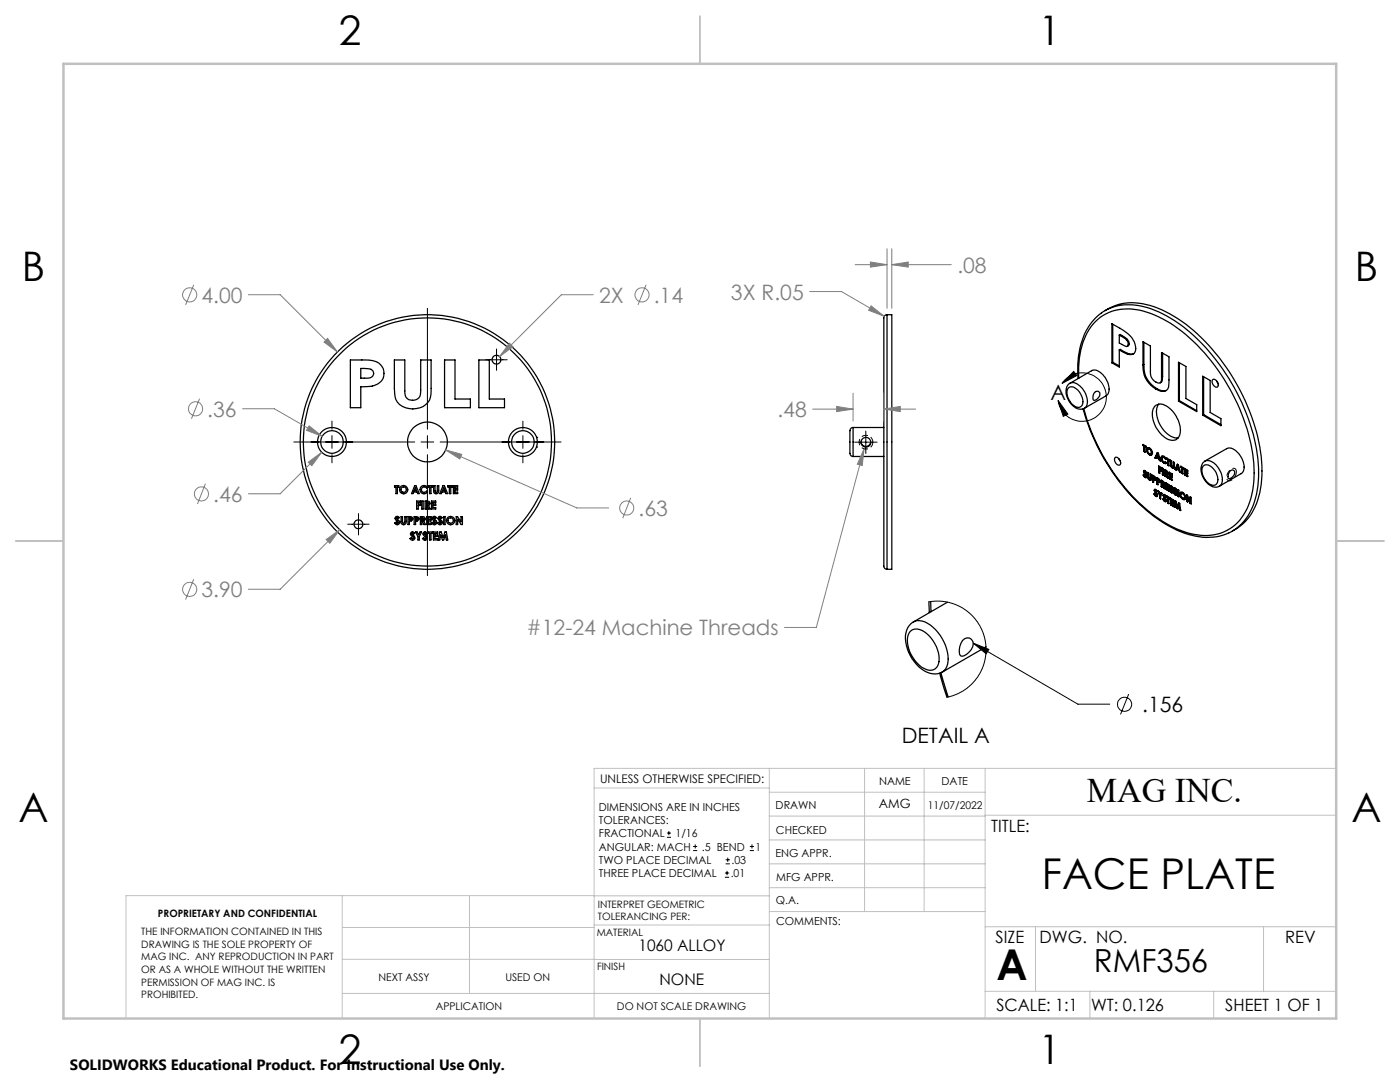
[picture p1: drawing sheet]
<svg xmlns="http://www.w3.org/2000/svg" width="279mm" height="216mm" viewBox="0 0 279 216" stroke-linecap="round" stroke-linejoin="round" font-family="sans-serif">
<g fill="none" stroke="#000" stroke-width=".25">
<path d="M69.9 71.8h3.1a3.4 3.4 0 0 1 3.5 1.8 2.55 2.55 0 0 1-2.2 3.4l-2.3 .2v4.2h-2.1zM72 73.5l1.3 .1a.98 .98 0 0 1 1.2 .8 .98 .98 0 0 1-1 1.1h-1.5zM78.7 71.8h2.1v6.2a1.63 1.63 0 0 0 1.7 1.9 1.63 1.63 0 0 0 1.5-2.1v-6h2v5.7a3.4 3.4 0 0 1-3.6 4.1 3.3 3.3 0 0 1-3.7-3.5zM88.7 71.8h2.1v7.8h3.1v1.8h-5.2zM95.6 71.8h2v7.8h3.1v1.8h-5.1zM177 62.8a.74 .74 0 0 0-.6 1v49.2a.6 .6 0 0 0 .6 .6M177 62.8h1v50.8h-1M177 62.8v50.8M213.2 77.4a1.3 1.3 0 0 1 1.9 .5 2.73 2.73 0 0 1 .7 3.1 1.3 1.3 0 0 1-1.9-.4 2.75 2.75 0 0 1-.7-3.2zM213.5 76.5a2.36 2.36 0 0 0-.3 3.3 2.55 2.55 0 0 0 3.2 1.7M213.5 76.5l4.3-2.5a2.1 2.1 0 0 1 2.5 1 3.5 3.5 0 0 1 .8 3.7l-4.7 2.8M213.5 76.5a2.26 2.26 0 0 1 2.7 1.3 3.1 3.1 0 0 1 .4 3.6l-.2 .1"/>
<path d="M215.1 75.5a16.4 16.4 0 0 1 2.7-11.2 9.5 9.5 0 0 1 10.3-3.1 26.4 26.4 0 0 1 13.2 8.9 40.5 40.5 0 0 1 9.9 23.3 15.3 15.3 0 0 1-3.3 11.1l-1.3 1.1M215.3 75.5a14.8 14.8 0 0 1 3.3-11.3 9.7 9.7 0 0 1 10.3-1.9 28.2 28.2 0 0 1 12.9 9.8 39 39 0 0 1 8.5 21.4 14.5 14.5 0 0 1-3.4 10.8 9.5 9.5 0 0 1-9.5 2.1 27.4 27.4 0 0 1-13.6-10 41.2 41.2 0 0 1-7.5-14.9M218.4 78.3a.63 .63 0 0 1 1 0 .63 .63 0 0 1-.1 .9l-.5 .5-.5 .2-.2-.7zM220.5 62a10.7 10.7 0 0 1 9.8-.8 31.1 31.1 0 0 1 14.4 12 38.6 38.6 0 0 1 7.1 20.8 13.9 13.9 0 0 1-3.8 10.5l-1.4 1.1M222.1 72.3l1.3 .7M222.1 64.7v7.6M222.1 72.3l-.2 .1M223.4 69.8l1.6 .9M223.4 69.8l.2-.1 1.6 .9M223.4 66.9v1.5l1.5 .7 .3-.4M223.4 69.8v3.4l-1.5-.8M223.4 66.9l.2-.2 .4 .3"/>
<path d="M223.4 66.9l.4 .2M223.8 67.1l1 .7M224 67l1 .7M224 67l-.2 .1M224.8 67.8l.4 .9M225 70.7a1.16 1.16 0 0 0 1.4-.2 1.16 1.16 0 0 0 .2-1.4 4.6 4.6 0 0 0-2.6-3.3l-2.1-1.2v7.8M225 67.7l.4 .9M225 67.7l-.2 .1M225.2 70.6h1M225.2 70.6l-.2 .1M225.4 68.6l-.1 .2-.3 .3M225.4 68.6l-.2 .1"/>
<path d="M228.1 72.8v-4.6l1.5 .8v5.1a2.03 2.03 0 0 0 1.9 2.3l.3-.4v-.8M228.1 72.8a4.9 4.9 0 0 0 2.6 4.8M228.3 72.7a4.9 4.9 0 0 0 2.6 4.8M228.3 68.3v4.4M228.3 72.7l-.2 .1M230.9 77.5a2.12 2.12 0 0 0 1.8 .4M230.9 77.5l-.2 .1M231.8 75.2v-4.9l1.5 .9v5.1a1.63 1.63 0 0 1-.7 1.7 2.12 2.12 0 0 1-1.9-.4M232 75.1v.5a.66 .66 0 0 1-.4 .8M232 70.4v4.7M232 75.1l-.2 .1M235.2 72.3l1.5 .8v6.4l2.1 1.3v1.3l-3.6-2.1z"/>
<path d="M235.4 79.9l3.4 2.1M235.4 72.4v7.5M235.4 79.9l-.2 .1M240 75.1l1.5 .8v6.4l2.2 1.2v1.4l-3.7-2.1zM240.2 75.2v7.5M242 75.8a.89 .89 0 0 1 1.1 1 .44 .44 0 0 1-.3 .5 .44 .44 0 0 1-.5-.3l-.4-.7zM242.8 76l.3 .5M78.7 96.9h.9v.3h-.3v1.3h-.3v-1.3h-.3zM82.8 96.9h.2l.7 1.6h-.3l-.2-.3h-.7l-.1 .3h-.3zM82.9 97.3l.2 .6h-.4zM83.1 100h.8v.3h-.4v.3h.4v.3h-.4v.7h-.4zM84.1 97l.7-.1 .5 .3-.2 .2a.56 .56 0 0 0-.8-.1 .56 .56 0 0 0 0 .8 .56 .56 0 0 0 .8-.1l.2 .2a.85 .85 0 0 1-1.2 .1 .85 .85 0 0 1 0-1.3z"/>
<path d="M84.2 100h.3v1.6h-.3zM84.8 100h.4a.48 .48 0 0 1 .6 .2 .48 .48 0 0 1-.3 .7l.4 .7h-.4l-.3-.7h-.1v.7h-.3zM85.4 96.9h.9v.3h-.3v1.3h-.3v-1.3h-.3zM86.1 100h.9v.3h-.6v.3h.6v.3h-.6v.4h.6v.3h-.9zM86.5 96.9h.3l.1 1.3 .4-.2v-1.1h.3v1a.53 .53 0 0 1-.6 .6 .53 .53 0 0 1-.5-.6zM88.4 96.9h.3l.6 1.6h-.3l-.1-.3h-.7l-.1 .3h-.3zM88.5 97.3l.3 .6h-.5zM89.4 96.9h.8v.3h-.2v1.3h-.3v-1.3h-.3zM90.5 96.9h.8v.3h-.5v.3h.5v.3h-.5v.4h.5v.3h-.8zM107.1 89.2h.1M107.1 87.3h.1M170.3 85.3a.84 .84 0 0 0-.7 1.1v1.1a7.8 7.8 0 0 0 .2 3.4l.5 .2"/>
<path d="M170.3 85.3v5.8M170.3 85.3h6.1M170.3 91.1h6.1M171.9 88.3a.96 .96 0 0 0 .9 .8 .96 .96 0 0 0 .9-.8M216.1 81.6a40.3 40.3 0 0 0 15.7 22.5 16 16 0 0 0 11 3l1.9-.5 1.9-1M222.5 91.4a.83 .83 0 0 1 1.1 .8 .49 .49 0 0 1-.3 .7 .49 .49 0 0 1-.6-.5l-.3-.5zM223.3 91.5l.3 .5M228.1 88.9v-.2l.6 .3v.3l-.2-.2M228.1 88.9l.2 .1M228.1 88.9h.1M228.1 88.9l.3 .1M228.1 88.7v.2"/>
<path d="M228.2 94.8l.3 .4M228.2 94.1l.3 .6M228.2 94.1l.1-.2h.2l.3 .4M228.2 94.1h.1M228.3 93.9l-.1 .2M228.3 89v1.1M228.4 90.1l.1 .1M228.4 89v1.1M228.4 89h-.1M228.4 90.1h-.1M228.4 94.1h.1M228.5 94.1h.1"/>
<path d="M228.5 94.7l.1 .3M228.5 94.1l-.1 .1a.96 .96 0 0 1 .3 1.1l-.2-.1M228.5 94.1l.2 .3M228.5 95.2h.1M228.5 94.1l.2 .2M228.5 95.2l.3 .1M228.5 94.7l.2 .3M228.5 89.1v1.1l-.2-.1M228.5 89.1l.2 .1M228.5 94.7h.1M228.6 95h-.1l-.2-.2h-.2l.4 .4M228.7 95h-.1"/>
<path d="M228.7 94.3v.1M228.8 89.7l.1-.2a.85 .85 0 0 1 .9 .2 .85 .85 0 0 1 .1 1l-.1 .1h-.4M228.8 89.7l.2 .5 .4 .6M228.8 94.3l-.1 .1M228.8 94.3h-.1M228.8 89.7l.2 .5 .4 .5M228.8 89.7h.1M229 89.4l-.2 .3M229.1 95l.1 .5 .2 .3M229.1 89.6h.3M229.4 89.6l.4 .7M229.4 89.6h-.2a.5 .5 0 0 0-.1 .6 .5 .5 0 0 0 .7 .2v-.1"/>
<path d="M229.4 89.6h.1M229.4 95.8h.1M229.4 90.7l.4 .1M229.4 95.8h.3M229.4 90.7v.1M229.6 95.4v-.9l.2 .2v1l-.4 .1M229.6 95.4v.2l-.3-.2-.1-1-.1-.1v1.1l.3 .4M229.6 95.4l-.1 .2M229.6 95.4h.1M229.8 90.3h.1M229.8 90.3l-.1 .3M230 96.1l.2 .1"/>
<path d="M230.2 95.7l.3 .1M230.2 95.7v.5l-.2-.1v-1.3l.6 .4 .1 .5-.2 .1M230.2 95.2v.2l.3 .1M230.2 95.2h.1M230.3 95.2l.1 .1M230.3 95.2l.2 .1M230.3 98.5l.4 .5M230.3 95.2h.1M230.4 97.8l.2 .7M230.4 97.8l.2-.2 .4 .4M230.4 97.8h.1M230.4 81.1a1.86 1.86 0 0 1 2.7 .1 5.6 5.6 0 0 1 2.3 5.7 1.76 1.76 0 0 1-3 .4 5.8 5.8 0 0 1-2.3-5.7z"/>
<path d="M230.4 97.8l.3 .6M230.4 95.3l.1 .2M230.5 95.3v.1M230.5 97.6l-.1 .2M230.5 95.8h.1M230.5 95.3h-.1M230.5 91.4l.5-1.1 .2 .1 .4 1.6-.2-.1M230.5 95.4v.1M230.5 91.3l.3 .1M230.5 91.3v.1M230.6 97.9h.1M230.6 98.5l.2 .2"/>
<path d="M230.6 97.9v.1a1.05 1.05 0 0 1 .3 1.1l-.2-.1M230.6 97.9l.2 .2M230.6 95.7l-.1 .1M230.7 97.9l.2 .2M230.7 99h.2M230.7 98.4l.1 .3M230.7 99h.1M230.7 98.4l-.1 .1M230.8 98.7l-.2 .1-.1-.3-.2 .1 .4 .4M230.8 98.7h.1M230.8 98.7v.1M230.8 91.3l.5 .2"/>
<path d="M230.8 91.3l-.1 .2-.2-.1M230.8 91.3l.6 .2M230.9 98.1h-.1M230.9 96.6l.2 .1M231 98l-.2 .1M231 98l-.1 .1M231 90.3l-.5 1M231.1 90.7l-.2 .4 .3 .2M231.1 90.7l.1 .6M231.1 96.2l.2 .1M231.1 96.2l.3 .1M231.1 95.7v.2l.3 .1"/>
<path d="M231.1 96.2v.5l-.2-.1M231.1 95.7h.1M231.1 98l.4 .8M231.2 95.7l.2 .1M231.2 95.7l.1 .1M231.2 95.7h.1M231.2 80.6a4.5 4.5 0 0 0 .9 5.1 3.6 3.6 0 0 0 3 1.7M231.2 91.3h.1M231.2 94.3h.1M231.3 94.3l.2 .1M231.3 93v1.3M231.3 96.3h.1a.61 .61 0 0 0 .1-.7 .61 .61 0 0 0-.6-.3v1.3"/>
<path d="M231.3 95.8l.1 .2M231.3 91.5l.1 .4M231.3 91.5h.1M231.3 96.3h.1M231.3 95.8h.1M231.4 95.8v.2M231.4 91.5v.4M231.4 96h.1M231.4 96h-.1M231.4 91.9h.1M231.4 99.4l.2 .2M231.4 98.9v.5"/>
<path d="M231.4 91.9l.2 .1M231.5 93.3l.3 .3v-.3l-.6-.3v1.3M231.5 93.3v.3l.3 .2v.3l-.3-.3M231.5 93.8v.6l-.3-.1M231.5 98.8v.6M231.5 93.3l.3 .2M231.5 93.8l.3 .2M231.5 98.8l-.1 .1M231.5 99.4l.1 .1M231.5 99.4h-.1M231.5 96.2l-.1 .1M231.5 98.7l-.2-.6-.2-.1 .3 .9"/>
<path d="M231.7 91.4l.1 .5 .5 .5M231.7 91.4l.1-.3a.69 .69 0 0 1 1 .5M231.7 91.4l.3 .7 .3 .3M231.7 98.3l.3 .2-.4 .5v.6M231.7 98.3l-.2 .4M231.7 91.4h.1M231.9 91l-.2 .4M232 96.2v.2l.2 .2 .1-.2M232 96.7v.5l-.2-.1M232 96.7h.1M232 96.2h.1M232 93.4l.2 .2v1.2l-.2-.1z"/>
<path d="M232 94.7h.1M232 94.7l.2 .1M232.1 91.3h.2M232.1 96.2l.2 .2M232.1 91.2l-.1 .1M232.1 96.7l.2 .7M232.1 99.6l.3 .4M232.1 98.8l.3 .7M232.1 98.8a.27 .27 0 0 1 .4-.1 .27 .27 0 0 1 .1 .4M232.1 98.8h.1M232.2 98.8l.2 .6M232.2 96.8a.48 .48 0 0 0 .2-.5 .48 .48 0 0 0-.4-.3l-.2-.2v1.3"/>
<path d="M232.2 96.8l.3 .7-.2-.1M232.2 96.8h.1M232.3 96.4v.1M232.3 96.4h.1M232.3 98.7l-.1 .1M232.3 96.5l-.1 .1M232.3 97.4h.1M232.3 91.3l-.2-.1a.56 .56 0 0 0-.1 .7 .56 .56 0 0 0 .6 .3M232.3 91.3l.3 .4M232.3 97.4l.2 .1M232.3 99h.1a1.14 1.14 0 0 1 .3 1.1l-.3-.1M232.3 91.3l.4 .4"/>
<path d="M232.3 92.4l.5 .1M232.3 91.3h.1M232.3 92.4h.1M232.4 98.9h.1M232.4 99.5l.2 .3M232.4 96.8h-.1M232.4 98.9l-.1 .1M232.4 98.9l.2 .2M232.4 99.4l.2 .4M232.4 95l.3 .1M232.4 99.4v.1M232.5 95h-.1"/>
<path d="M232.5 95l.2 .1M232.5 93.7v1.3M232.6 99.8h-.2l-.1-.2h-.2l.3 .4M232.6 99.8h.1M232.6 99.1h.1M232.6 92.2l.2 .3-.5-.1M232.6 92.2h.1M232.7 97.6l.6 .4M232.7 94.5v.1M232.7 91.7h-.1M232.7 94.1h.1M232.7 96.3v1.3"/>
<path d="M232.7 97.6h.1M232.7 94.1l.2 .2M232.7 94.1v.2h.2M232.7 94.5v.6M232.7 94.6l.3 .7M232.7 94.5l.3 .8M232.8 91.6l-.2 .1M232.8 91.6l-.1 .1M232.9 99.2h.1M232.9 96.7v.2l.4 .3v.2M232.9 97.2v.3l.4 .3v.2M232.9 91.7v-.3l.6 .4v.2l-.2-.1"/>
<path d="M232.9 99.2v-.2l.6 .3v.3M232.9 91.7l.2 .1M232.9 99.2l.1 .1M232.9 97.2l.4 .2M232.9 96.7l.4 .2M232.9 99.2l.2 .1M232.9 91.4v.3M232.9 94.7a.6 .6 0 0 0 .1-.7 .6 .6 0 0 0-.6-.3v1.3M232.9 94.3v.1M232.9 94.3h.1M232.9 94.7l.3 .7-.2-.1M233 95.3h.1"/>
<path d="M233 95.3l.2 .1M233 99.3v1.1M233 99.3h.1M233.1 91.8v1M233.1 99.3v1.1M233.1 91.8h.1M233.1 92.8h.1M233.1 94.7h-.2M233.1 92.8l.2 .1M233.3 99.4v1.1M233.3 99.4l.2 .2M233.3 99.4l.2 .1"/>
<path d="M233.3 96.9v-.2l-.6-.4v1.3M233.4 95.5h.1M233.4 95.5l.6 .3M233.4 97.1l.3 .6M233.4 97.1l.2-.2 .5 .4M233.4 97.8l.4 .5M233.4 97.1h.1M233.5 97.1l.3 .6M233.5 92l-.2-.1v1.1l-.2-.2M233.5 95l.5 .2M233.5 94.6l.5 .2v-.2l-.6-.4v1.3M233.5 94.6v.2l.5 .2v.3l-.5-.3"/>
<path d="M233.5 95v.4l.5 .2v.2l-.6-.3M233.5 94.6l.5 .2M233.6 96.9l-.1 .2M233.6 92.6l.2 .6 .2 .2M233.6 99.4v1.3M233.7 97.7l.2 .3M233.7 97.1v.1M233.7 97.1l.1 .1M233.8 97.2l-.1 .1a1.14 1.14 0 0 1 .3 1.1l-.2-.1M233.8 97.2l.1 .2M233.8 97.7l.1 .3M233.8 97.2h.1"/>
<path d="M233.8 97.7h-.1M233.8 98.3h.1M233.8 98.3h.2M233.8 99.8l.4 .2v-.2l-.6-.4v1.3M233.8 99.8v.2l.4 .2v.3l-.4-.3M233.8 99.8l.4 .1M233.9 98l-.1 .1-.2-.3h-.2l.4 .5M233.9 98v.1M233.9 98h.1M233.9 97.4h.1M234 93.4h.3M234 93.4h.1"/>
<path d="M234.1 97.3l-.2 .1M234.2 93v-.8l.2 .1v1l-.4 .1M234.2 93l-.1 .2-.2-.2-.1-1-.2-.1 .1 1.1 .3 .4M234.2 93l-.1 .2M234.2 98.2l.4 .5M234.2 97.5l.3 .7M234.2 97.5l.2-.1h.2l.2 .4M234.2 97.5h.1M234.3 97.5l.3 .6M234.4 97.4l-.1 .1M234.5 97.6h.1M234.5 98.2l.2 .3"/>
<path d="M234.5 93.7l.5-1.1 .2 .1 .4 1.6-.2-.1M234.5 99.9l.2 .1 .3 1.1M234.5 99.9l-.2 1.2M234.5 93.7h.1M234.5 99.9l-.1 1.2M234.6 97.6l-.1 .1a1.14 1.14 0 0 1 .3 1.1l-.2-.1M234.6 97.6l.1 .3M234.6 97.6l.1 .2M234.6 98.7l.2 .1M234.6 98.1l.1 .4M234.6 97.6h.1M234.6 98.7h.1"/>
<path d="M234.6 93.7l.1 .1M234.6 98.1l-.1 .1M234.7 98.5h-.2l-.1-.3-.2 .1 .4 .4M234.7 98.5h.1M234.7 97.8v.1M234.8 93.6l-.1 .2-.2-.1M234.8 93.6l.5 .3M234.8 93.6l.5 .2M234.8 97.8l-.1 .1M234.8 97.8h-.1M235.1 97.7l.2 .1v1.3l-.2-.1zM235.1 93l.1 .6"/>
<path d="M235.1 93l-.2 .4 .3 .2M235.1 99l.2 .1M235.1 97.7v1.3M235.1 99h.1M235.3 93.9l.1 .3M235.3 93.8l.1 .4M235.3 93.8v.1M235.4 94.2h.1M235.4 94.2l.2 .1M235.5 98.6v-.2a.62 .62 0 0 1 1 .4 .56 .56 0 0 1-.2 .9l-.3-.1M235.5 98.6l.1 .5 .4 .5M235.5 98.6l.1 .5 .5 .5"/>
<path d="M235.5 98.6h.1M235.7 98.2l-.2 .4M235.7 93.3v-.3l.6 .4v.2l-.2-.1M235.7 93.3l.2 .1M235.7 93.2l.2 .2M235.7 93.1v.1M235.7 93.2v.1M235.8 98.5h.3M235.9 94.4l.2 .1M235.9 93.4v1M235.9 93.4h.1M235.9 94.4h.1"/>
<path d="M236 98.5l.4 .7M236 98.5l-.1-.1a.55 .55 0 0 0-.2 .7 .55 .55 0 0 0 .6 .3l.1-.2M236.1 93.5h.1M236.1 99.6h.4M236.1 98.5l.4 .6M236.1 93.5v1M236.1 93.5l.2 .1M236.1 98.5h-.1M236.1 99.6h-.1M236.3 99.4h.1M236.4 94.8h.1M236.5 99.1l-.2 .3"/>
<path d="M236.5 99.1l-.1 .1M236.6 94.3h.1M236.6 93.8l.4 .3v-.3l-.6-.3v1.3M236.6 94.3v.4l.4 .2v.2l-.6-.3M236.6 94.3l.4 .2M237 94l-.4-.2v.3l.4 .2v.2l-.4-.2M237 99.3v.9l-.2-.2M237 99.3l.6 1.1M237 99.3h.1M237.5 100h.1M237.5 100v-.9l.2 .2v1.2l-.2-.1M237.5 100l-.5-1.2-.2-.1v1.3"/>
<path d="M240.1 93a1.45 1.45 0 0 1 2.2 .7 2.34 2.34 0 0 1 .3 3 1.85 1.85 0 0 1-2.3-1.3 2.27 2.27 0 0 1-.2-2.4zM240.2 82.7l3.5 2M240.2 82.7l-.2 .1M240.5 92l4.3-2.5a2.13 2.13 0 0 1 2.5 1.1 3.5 3.5 0 0 1 .7 3.6l-4.7 2.8M240.5 92a2.26 2.26 0 0 0-.5 3 3.1 3.1 0 0 0 2.9 2.2l.4-.2M240.5 92a2.63 2.63 0 0 1 2.8 1.7 2.8 2.8 0 0 1 .2 3.2l-.2 .1M245.5 94a.55 .55 0 0 1 .8-.1 .55 .55 0 0 1 0 .8l-.6 .7-.6 .1 .1-1zM79 103.1l.4-.1 .3 .3-.2 .2-.3-.2v.2a.8 .8 0 0 1 .4 1.1l-.2 .1a.52 .52 0 0 1-.6-.3l.2-.2 .2 .2 .2-.1-.5-.7zM80 103.1h.3v1.1a.25 .25 0 0 0 .3 .2 .25 .25 0 0 0 .2-.3v-1h.3v.9a.53 .53 0 0 1-.5 .7 .53 .53 0 0 1-.6-.7zM81.4 103.1a.69 .69 0 0 1 1 .4l-.3 .5h-.4v.7h-.3zM81.7 103.4h.3l.1 .2-.4 .1zM82.1 106.2h.4l.3 .2-.3 .2-.2-.2-.1 .2a.82 .82 0 0 1 .4 1.1l-.4 .1-.4-.3 .3-.2 .2 .2 .2-.1-.5-.7z"/>
<path d="M82.7 103.1a.6 .6 0 0 1 .6 0 .6 .6 0 0 1 .3 .6l-.3 .3h-.4v.7h-.2zM82.9 103.4l.4 .1a.22 .22 0 0 1-.1 .2 .22 .22 0 0 1-.3 0zM82.9 106.2h.4l.2 .5 .3-.5h.3l-.4 .9v.6h-.3v-.6zM83.9 103.1h.5l.4 .2v.4l-.2 .2 .3 .8h-.3l-.4-.7v.7h-.3zM84.2 103.4h.3l.1 .2-.4 .1zM84.6 106.2h.4l.3 .2-.2 .2-.3-.2-.1 .2a.82 .82 0 0 1 .4 1.1l-.1 .1a.52 .52 0 0 1-.7-.3l.3-.2 .2 .2 .2-.1-.5-.7zM85.1 100.3h.4v.2l-.4 .1zM85.2 103.1h.8v.3h-.6v.3h.6v.3h-.6v.4h.6v.3h-.8zM85.4 106.2h.9v.2h-.3v1.3h-.3v-1.3h-.3zM86.4 103.1l.4-.1 .3 .3-.2 .2-.3-.2v.2a.8 .8 0 0 1 .4 1.1l-.1 .1a.52 .52 0 0 1-.7-.3l.2-.2 .2 .2 .3-.1-.6-.7zM86.5 106.2h.8v.2h-.5v.4h.5v.2h-.5v.5h.5v.2h-.8zM87.6 103.1l.3-.1 .4 .3-.2 .2-.3-.2-.1 .2a.8 .8 0 0 1 .4 1.1l-.1 .1a.52 .52 0 0 1-.7-.3l.3-.2 .3 .2 .1-.1-.5-.6a.36 .36 0 0 1 .1-.6z"/>
<path d="M87.8 106.2h.3l.3 1.1 .4-1.1h.3l.3 1.5h-.3l-.2-.9-.4 .9h-.2l-.4-.9-.1 .9h-.3zM88.5 103.1h.3v1.6h-.3zM91.1 103.1h.2l.7 1v-1h.3v1.6h-.3l-.7-1.1v1.1h-.2zM232.4 100h.3M232.4 100h.1M233 100.4l.3 .1M233 100.4h.1M233.1 100.4l.2 .1M233.6 100.7l.6 .3M233.6 100.7h.1M233.8 100.2l.4 .2M233.8 100.2v.4l.4 .2v.3l-.6-.4"/>
<path d="M234.3 101.1l.2 .1M234.3 101.1h.1M234.4 101.1l.1 .1M234.6 100.5l-.1 .7M234.6 100.5l.3 .9M234.6 100.5h.1M234.9 101.4h.1M235 101.1l.2-.8 .2 .2 .2 1.4-.2-.2M235.3 100.4l-.3 .7M235.3 100.9l.1 .8M235.3 100.9l-.2 .6-.2-.1M235.4 101.7h.1"/>
<path d="M235.4 101.7l.2 .1M236.9 100h-.1M237.5 100.4h.1M237.6 100.4l.1 .1M246.6 105.6l-.7 .4M181.6 126a2.35 2.35 0 0 1 3.4 .4 6.5 6.5 0 0 1 2.3 6.1 1.76 1.76 0 0 1-2.8 .9 6.6 6.6 0 0 1-3.3-6.6zM182.3 124.1a3.9 3.9 0 0 0-1.4 4.7 7.3 7.3 0 0 0 5.2 5.6 2.75 2.75 0 0 0 1.9-.3M182.3 124.1a3.5 3.5 0 0 1 3.9 1.1 8.3 8.3 0 0 1 2.9 7.4 2.39 2.39 0 0 1-1.1 1.5M185.4 120.1l.1 2.1M185.7 120.1l.1 2M187.5 134.3l1.5 4.8M187.8 134.2l1.4 4.9"/>
<path d="M189.1 120.2l-6.8 3.9M192.1 127.8a1.2 1.2 0 0 1 1.7-.4 1.2 1.2 0 0 1 .3 1.7 2.5 2.5 0 0 1-2.4 1.8 2.92 2.92 0 0 1 .4-3.1zM196.8 129l-8.8 5.1"/>
<circle cx="99.1" cy="71.8" r=".88"/>
<circle cx="66.3" cy="88.2" r="2.89"/>
<circle cx="66.3" cy="88.2" r="2.25"/>
<circle cx="80.5" cy="97.7" r=".84"/>
<circle cx="80.6" cy="97.7" r=".55"/>
<circle cx="85.3" cy="88.2" r="25.4"/>
<circle cx="85.3" cy="88.2" r="24.8"/>
<circle cx="85.3" cy="88.2" r="4"/>
<circle cx="104.4" cy="88.2" r="2.89"/>
<circle cx="104.4" cy="88.2" r="2.25"/>
<circle cx="172.8" cy="88.2" r=".97"/>
<circle cx="71.5" cy="104.6" r=".88"/>
<circle cx="89.9" cy="103.9" r=".84"/>
<circle cx="89.9" cy="103.9" r=".55"/>
</g>
<g fill="none" stroke="#000" stroke-width=".2">
<path d="M85.3 61.5v24.2M96.9 71.8h4.3M99.1 69.6v4.3M211.2 79.9l1.9 2.7-.9 .5zM211.9 76.5a4.8 4.8 0 0 1 7.8-.4 4.8 4.8 0 0 1-1.8 7.5 4.8 4.8 0 0 1-6.7-3.7M214.3 74.1l.6 .8-3 1.6zM58.6 88.2h24.2M66.3 84v1.7M66.3 86.9v2.6M66.3 90.7v1.7M84 88.2h2.6M85.3 86.9v2.6"/>
<path d="M85.3 90.7v24.2M87.8 88.2h24.2M104.4 84v1.7M104.4 86.9v2.6M104.4 90.7v1.7M170.6 88.2h4.4M172.8 86v4.5M69.4 104.6h4.3M71.5 102.5v4.3M185.4 120.1l2.3-.2 1.6 .3 1.9 .6 1.5 .9 1.4 1.2 1.1 1.3 1 2 .5 1.9 .1 2.2-.2 1.4-.6 1.9-.8 1.4-1.3 1.5-1.7 1.4-1.7 .8-1.5 .4M194.2 128.3l3.1 1.3-.5 .9zM194.2 128.3l20.9 12.2h6.4"/>
<path d="M225.2 138.5l-1.6 4.1M133.1 167.1h.8M133.1 166.2h.8M133.5 165.8v.9M138.3 169.7h.8M138.3 168.9h.8M138.7 168.5v.8M144.7 175h.8M144.7 174.2h.8M144.8 172.4h.9M144.8 171.6h.9M145.1 173.8v.8"/>
<path d="M145.2 171.1v.9M149.6 169.7h.9M149.6 168.9h.9M150.1 168.5v.8"/>
<circle cx="224.4" cy="140.5" r="1.42"/>
</g>
<g fill="none" stroke="#808080" stroke-width=".2">
<path d="M38.7 56.8l-1.7 4.1M49.6 58.8h6.3l11.4 11.4M118.4 58.8h-6.4l-12.3 12.4M128.9 56.8l-1.6 4.1M161.6 58.2h6.3l8.6 4.9M170.7 52.8h6.3M173.7 52.3l3.3 .5-3.3 .5zM177 49.6v11.9M178 52.8l3.3-.5v1zM178 49.6v11.9M178 52.8h11.9M39.8 79.6l-1.6 4"/>
<path d="M65.4 67.5l1.9 2.7-2.6-1.9zM101.7 68.5l.7 .7-2.7 2zM170.3 78.5v5.5M173.8 61l2.7 2.1-3.1-1.2zM176.4 78.5v5.5M41 96.5l-1.6 4.1M48.4 81.6h6.4l9.5 5.5M61.5 92.2l2.7-2-2 2.7zM61.7 85l2.6 2.1-3.1-1.2zM64.2 90.2l-8.3 8.3h-6.3M88.9 89.8l3.2 .9-.3 .9zM88.9 89.8l26.2 11.6h6.4"/>
<path d="M125.9 99.3l-1.6 4.1M162.2 81.6h8.1M167 81.1l3.3 .5-3.3 .5zM172.4 89.6l-.3 3.3-1-.3zM172.4 89.6l-9.5 35.6h-6.3M176.4 81.6l3.3-.5v1zM176.4 81.6h6.3M38.7 115.6l-1.7 4M65.1 107.7l2.7-2-2 2.7zM67.8 105.7l-11.9 11.9h-6.3"/>
<circle cx="37.8" cy="58.8" r="1.42"/>
<circle cx="128.1" cy="58.8" r="1.42"/>
<circle cx="39" cy="81.6" r="1.4"/>
<circle cx="40.2" cy="98.6" r="1.42"/>
<circle cx="37.8" cy="117.6" r="1.42"/>
<circle cx="125.1" cy="101.4" r="1.4"/>
</g>
<path d="M174.2 88.2a1.37 1.37 0 0 1-2 1.2 1.37 1.37 0 0 1-.2-2.3 1.37 1.37 0 0 1 2.2 1v.1" fill="none" stroke="#000" stroke-width=".2" stroke-dasharray="1.3 .6" stroke-dashoffset=".1" stroke-linecap="butt"/>
<path d="M246.7 94.1a1.71 1.71 0 0 1-1.6 1.8 1.52 1.52 0 0 1 .6-2.3l.2-.1a.58 .58 0 0 1 .6 0 .58 .58 0 0 1 .2 .6" fill="none" stroke="#000" stroke-width=".2" stroke-dasharray="1.3 .6" stroke-linecap="butt"/>
<g fill="none" stroke="#c0c0c0" stroke-width=".2">
<path d="M118.6 157.2h34.9M153.5 153.3v49.9M153.5 158.1h43.1M172.5 153.3v28.6M184.4 153.3v28.6M196.6 153.3v49.9M266.7 153.3h-148.1v49.9M68.3 178.7v24.5M93.7 178.7v19.5M118.6 178.7h-93.4v24.5M118.6 178.8h35M153.5 167.6h43.1"/>
<path d="M153.5 162.8h43.1M153.5 172.4h43.1M153.5 177.1h43.1M196.6 162.7h70.1M68.3 198.2h85.2M68.3 191.4l85.2 .1M68.3 185.1h50.3M118.6 184.6h35M153.6 181.9h43M196.6 197.8h70.1M196.6 184.9h70.1M206.7 184.9v12.9"/>
<path d="M217.5 197.8v5.4M242.2 197.8v5.4M252.2 184.9v12.9"/>
</g>
<path d="M139.7 3.2v9.5M3.1 107.9h9.6M266.7 107.9h9.5M139.7 203.2v9.6" fill="none" stroke="#c0c0c0" stroke-width=".25"/>
<path d="M12.7 12.7h254v190.5h-254z" fill="none" stroke="#c0c0c0" stroke-width=".5"/>
<path d="M211.2 79.9l1.9 2.7-.9 .5zM214.3 74.1l.6 .8-3 1.6zM194.2 128.3l3.1 1.3-.5 .9z" fill="#000"/>
<path d="M65.4 67.5l-.7 .8 2.6 1.9zM88.9 89.8l2.9 1.8 .3-.9zM101.7 68.5l-2 2.7 2.7-2zM65.1 107.7l.7 .7 2-2.7zM61.5 92.2l.7 .7 2-2.7zM61.7 85l-.5 .9 3.1 1.2zM173.8 61l-.4 .9 3.1 1.2zM176.4 81.6l3.3-.5v1zM167 81.1l3.3 .5-3.3 .5zM178 52.8l3.3-.5v1zM173.7 52.3l3.3 .5-3.3 .5zM172.4 89.6l-1.3 3 1 .3z" fill="#808080"/>
<g font-size="8.5">
<text x="207.9" y="177.5">FACE PLATE</text>
<text x="198.9" y="195.5">A</text>
</g>
<g font-size="8.1">
<text x="67.6" y="8.9">2</text>
<text x="207.3" y="8.9">1</text>
<text x="4.4" y="56.1">B</text>
<text x="270.4" y="56.1">B</text>
<text x="3.7" y="164.1">A</text>
<text x="269.7" y="164.1">A</text>
<text x="67.6" y="212.4">2</text>
<text x="207.3" y="212.4">1</text>
</g>
<text font-size="6.9" x="216.9" y="160.1">MAG INC.</text>
<text font-size="6.3" x="218.3" y="194">RMF356</text>
<g font-size="4.2" fill="#808080">
<text x="145.9" y="59.8">3X R.05</text>
<text x="191.1" y="54.4">.08</text>
<text x="40.2" y="60.4">4.00</text>
<text x="119.6" y="60.4">2X</text>
<text x="130.5" y="60.4">.14</text>
<text x="41.4" y="83.1">.36</text>
<text x="155.1" y="83.2">.48</text>
<text x="42.5" y="100.1">.46</text>
<text x="127.4" y="102.9">.63</text>
<text x="40.2" y="119.1">3.90</text>
<text x="105.1" y="126.8">#12-24 Machine Threads</text>
</g>
<g font-size="4.2">
<text x="209.7" y="79.7">A</text>
<text x="227.9" y="142.1">.156</text>
<text x="180" y="148.2">DETAIL A</text>
</g>
<g font-size="3.4">
<text x="197.8" y="166">TITLE:</text>
<text x="198.7" y="188.1">SIZE</text>
<text x="207.5" y="188.1">DWG. NO.</text>
<text x="256.5" y="188.2">REV</text>
<text x="198.8" y="201.7">SCALE: 1:1</text>
<text x="217.7" y="201.8">WT: 0.126</text>
<text x="244.5" y="201.7">SHEET 1 OF 1</text>
</g>
<g font-size="3.2">
<text x="127.4" y="189.8">1060 ALLOY</text>
<text x="131.6" y="196.6">NONE</text>
</g>
<text font-size="3" x="14" y="213.5">SOLIDWORKS Educational Product. For Instructional Use Only.</text>
<text font-size="2.5" x="175.4" y="161.3">AMG</text>
<text font-size="2.4" x="119.8" y="156.2">UNLESS OTHERWISE SPECIFIED:</text>
<g font-size="2.2">
<text x="119.5" y="161.8">DIMENSIONS ARE IN INCHES</text>
<text x="154.8" y="161.4">DRAWN</text>
<text x="175.4" y="156.6">NAME</text>
<text x="187.9" y="156.7">DATE</text>
<text x="119.5" y="164.4">TOLERANCES:</text>
<text x="119.5" y="167.1">FRACTIONAL</text>
<text x="134.8" y="167.1">1/16</text>
<text x="154.9" y="166.3">CHECKED</text>
<text x="119.5" y="172.4">TWO PLACE DECIMAL</text>
<text x="119.5" y="169.7">ANGULAR: MACH</text>
<text x="140.1" y="169.7">.5 BEND</text>
<text x="146" y="172.4">.03</text>
<text x="150.8" y="169.7">1</text>
<text x="154.8" y="171">ENG APPR.</text>
<text x="119.5" y="175">THREE PLACE DECIMAL</text>
<text x="145.8" y="175">.01</text>
<text x="154.9" y="175.7">MFG APPR.</text>
<text x="154.9" y="180.4">Q.A.</text>
<text x="154.9" y="184.6">COMMENTS:</text>
</g>
<g font-size="2.1">
<text x="185.2" y="161.4">11/07/2022</text>
<text x="75.5" y="195.7">NEXT ASSY</text>
<text x="100.9" y="195.7">USED ON</text>
<text x="86.9" y="201.5">APPLICATION</text>
<text x="123.1" y="201.6">DO NOT SCALE DRAWING</text>
</g>
<g font-size="2">
<text x="31.5" y="182.9">PROPRIETARY AND CONFIDENTIAL</text>
<text x="119.3" y="181.1">INTERPRET GEOMETRIC</text>
<text x="119.3" y="183.6">TOLERANCING PER:</text>
<text x="28.2" y="186.6">THE INFORMATION CONTAINED IN THIS</text>
<text x="28.2" y="189.1">DRAWING IS THE SOLE PROPERTY OF</text>
<text x="28.2" y="191.6">MAG INC. ANY REPRODUCTION IN PART</text>
<text x="119.1" y="186.7">MATERIAL</text>
<text x="28.2" y="194.1">OR AS A WHOLE WITHOUT THE WRITTEN</text>
<text x="28.2" y="196.7">PERMISSION OF MAG INC. IS</text>
<text x="119.1" y="193.5">FINISH</text>
<text x="28.2" y="199.2">PROHIBITED.</text>
</g>
</svg>
